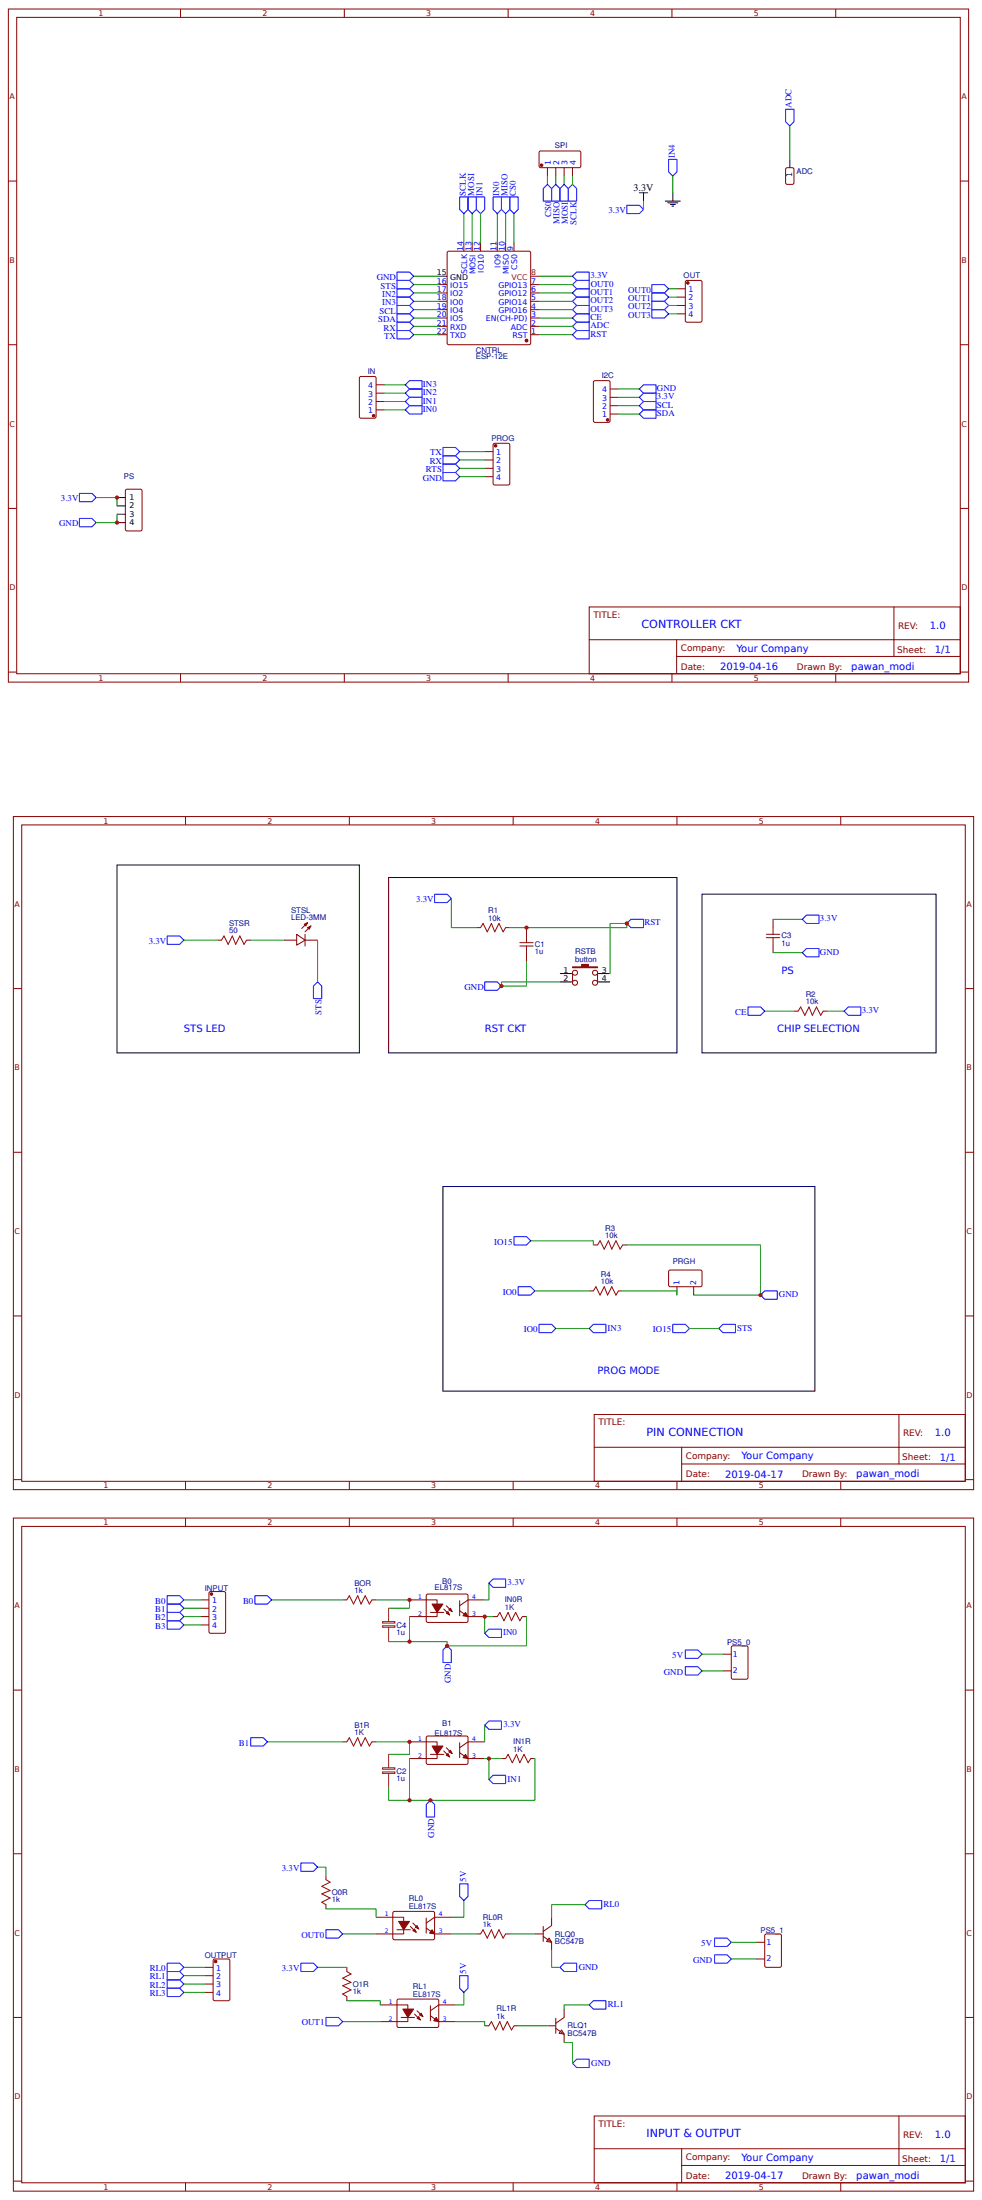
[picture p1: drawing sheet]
<svg xmlns="http://www.w3.org/2000/svg" width="311mm" height="697mm" viewBox="0 0 311 697" stroke-linecap="round" stroke-linejoin="round" font-family="sans-serif">
<g fill="none" stroke="#800" stroke-width=".32">
<path d="M2.6 2.9h304.1v213.2h-304.1zM5.3 5.5h298.7v208h-298.7zM57.1 2.9v2.6M109 2.9v2.6M160.9 2.9v2.6M212.7 2.9v2.6M264.6 2.9v2.6M2.6 57.4h2.7M170.9 47.9h12.7l.3 .5-.1 4.5-.4 .2h-12.5l-.2-.5v-4.2zM173.3 53.1v2.7M175.9 53.1v2.7M178.6 53.1v2.7"/>
<path d="M181.2 53.1v2.7M248.8 53.4l.4-.3h1.6l.5 .3 .1 4.5-.3 .4-1.9 .1-.4-.2zM304 57.4h2.7M141.8 79.7l25.7-.1 .4 .2 .1 28.9-.3 .4-25.6 .1-.5-.2v-28.9zM146.8 76.9v2.7M149.5 76.9v2.7M152.1 76.9v2.7M157.4 76.9v2.7M160.1 76.9v2.7M162.7 76.9v2.7M138.9 98.1h2.7M138.9 95.5h2.7"/>
<path d="M138.9 92.8h2.7M138.9 90.2h2.7M168 98.1h2.7M168 95.5h2.7M168 92.8h2.7M168 90.2h2.7M214.3 91.5h2.7M214.3 94.1h2.7M214.3 96.8h2.7M214.3 99.4h2.7M217 89.1l.5-.3h4.2l.5 .3v12.4l-.2 .5-4.5 .1-.5-.3zM2.6 109.2h2.7"/>
<path d="M114 119.3h4.5l.5 .2 .1 12.5-.3 .4-4.5 .1-.5-.3v-12.4zM138.9 106h2.7M138.9 103.4h2.7M138.9 100.8h2.7M168 106h2.7M168 103.4h2.7M168 100.8h2.7M304 109.2h2.7M119.1 129.9h2.6M119.1 127.2h2.6M119.1 124.6h2.6M119.1 121.9h2.6"/>
<path d="M187.9 120.9l.5-.3h4.2l.5 .3v12.4l-.2 .5h-4.5l-.5-.2zM193.1 131.2h2.7M193.1 128.5h2.7M193.1 125.9h2.7M193.1 123.2h2.7M39.9 155.1l4.5-.1 .5 .3 .1 12.4-.3 .5h-4.5l-.4-.2-.1-12.5zM153.5 143.1h2.6M153.5 145.7h2.6M153.5 148.4h2.6M153.5 151h2.6M156.4 140.5l4.5-.1 .4 .3 .1 12.4-.3 .5-4.5 .1-.4-.3-.1-12.4zM2.6 161.1h2.7"/>
<path d="M304 161.1h2.7M186.5 192.3h117.5v21.2h-117.5zM283 192.3v15.7M2.6 212.9h2.7M57.1 213.5v2.6M109 213.5v2.6M160.9 213.5v2.6M186.6 202.7h117.3M212.7 213.5v2.6M214.2 208h89.7M214.2 202.7v10.6M264.6 213.5v2.6"/>
<path d="M304 212.9h2.7M4.2 258.7h304v213.3h-304zM58.7 258.7v2.7M110.6 258.7v2.7M162.5 258.7v2.7M214.3 258.7v2.7M266.2 258.7v2.7M6.9 261.4h298.7v207.9h-298.7zM68.8 297.9h1.3M78.1 297.9h1.3M90 297.9h3.9M93.9 296l2.7 1.9-2.7 1.6z"/>
<path d="M96.3 292.8l1.1-.5-.6 1.1zM96.6 297.9h3.9M96.6 296v3.7M97.4 293.9l1-.5-.5 1zM97.4 292.3l-1.9 1.9M98.4 293.4l-1.8 1.8M150.8 293.9h1.3M160.1 293.9h1.3M166.7 293.9v2.6M244.7 291.3v2.6M244.7 299.2v2.6M4.2 313.2h2.7"/>
<path d="M166.7 301.8v2.7M181.2 308.2v3.2M189.2 308.2v3.2M305.6 313.2h2.6M251.4 320.4h1.3M260.6 320.4h1.3M4.2 365.1h2.7M305.6 365.1h2.6M187.9 394.4h1.3M197.1 394.4h1.3M4.2 416.9h2.7M186.5 409h1.4"/>
<path d="M195.8 409h1.3M211.7 402.6l.5-.2 9.8 .1 .2 .4v4.5l-.5 .3-9.8-.1-.2-.5zM214.3 407.7v2.6M219.6 407.7v2.6M305.6 416.9h2.6M188.1 448.2h117.5v21.1h-117.5zM188.1 458.5h117.4M215.8 458.5v10.6M284.6 448.2v15.6M4.2 468.8h2.7M58.7 469.3v2.7M110.6 469.3v2.7"/>
<path d="M162.5 469.3v2.7M214.3 469.3v2.7M215.8 463.8h89.7M266.2 469.3v2.7M305.6 468.8h2.6M4.2 481h304v213.2h-304zM6.9 483.6h298.7v208h-298.7zM58.7 481v2.6M110.6 481v2.6M162.5 481v2.6M214.3 481v2.6M266.2 481v2.6"/>
<path d="M63.5 506.9h2.6M63.5 512.2h2.6M63.5 509.5h2.6M63.5 514.8h2.6M66.2 504.5l.5-.3h4.2l.5 .3v12.4l-.2 .5-4.5 .1-.5-.3zM108.5 506.9h1.3M117.7 506.9h1.4M129.6 506.9h8.8v5.3h-8.8M135 505.3l.5-.3 12.4 .1 .3 .5-.1 8.2-.5 .2h-12.4l-.3-.5zM136.3 510.9h4.2M140.5 509.8l1.8 1.9M141.3 508.7l1.8 1.9"/>
<path d="M145.5 507.2v4.7M145.5 510.3l2.7 1.9h5.3M153.5 506.9h-5.3l-2.7 1.8M156.1 512.2h1.3M165.4 512.2h1.3M4.2 535.5h2.7M228.9 524.1h2.6M228.9 529.4h2.6M231.6 521.7l.4-.3h4.3l.4 .3 .1 9.8-.3 .5h-4.5l-.4-.2zM305.6 535.5h2.6M108.5 551.9h1.3M117.7 551.9h1.4"/>
<path d="M129.6 551.9h8.8v5.3h-8.8M135 550.3l.5-.3 12.4 .1 .3 .4-.1 8.3-.5 .2-12.4-.1-.3-.4zM136.3 555.8h4.2M140.5 554.8l1.8 1.8M141.3 553.7l1.8 1.9M145.5 555.3l2.7 1.9h5.3M145.5 552.1v4.8M153.5 551.9h-5.3l-2.7 1.8M158.7 557.2h1.4M168 557.2h1.3M4.2 587.3h2.7M103.2 594.2v1.3"/>
<path d="M305.6 587.3h2.6M103.2 603.5v1.3M119.1 607.4h8.7v5.3h-8.7M124.4 605.8l.5-.2 12.4 .1 .3 .4-.1 8.2-.4 .3-12.5-.1-.2-.5zM125.7 611.4h4.2M129.9 610.3l1.9 1.9M130.7 609.3l1.9 1.8M134.9 610.9l2.7 1.8h5.3M134.9 607.7v4.8M142.9 607.4h-5.3l-2.7 1.9M150.8 612.7h1.3M160.1 612.7h1.3"/>
<path d="M169.3 612.7h2.7M172 613.5l2.6 1.9v2.6M172 610.3v4.8M173.8 614l.8 1.4-1.6-.3zM174.6 607.4v2.7l-2.6 1.8M239.4 615.4h2.7M242.2 613l.4-.3h4.3l.4 .3 .1 9.8-.3 .4-4.5 .1-.4-.3zM4.2 639.2h2.7M64.8 623.3h2.7M64.8 626h2.7M64.8 628.6h2.7M64.8 631.2h2.7"/>
<path d="M67.5 620.9l.5-.2h4.2l.5 .2 .1 12.5-.3 .4-4.5 .1-.5-.3zM109.8 623.3v1.3M109.8 632.6v1.3M120.4 635.2h8.7v5.3h-8.7M125.7 633.6l.5-.2h12.4l.3 .5-.1 8.2-.4 .3-12.5-.1-.2-.5zM127 639.2h4.2M131.2 638.1l1.9 1.9M132 637.1l1.9 1.8M136.3 638.7l2.6 1.8h5.3M136.3 635.5v4.7M144.2 635.2h-5.3l-2.6 1.9M175.9 639.4v4.8"/>
<path d="M178.6 636.5v2.7l-2.7 1.8M239.4 620.7h2.7M305.6 639.2h2.6M153.5 641.8h1.3M162.7 641.8h1.3M173.3 641.8h2.6M175.9 642.6l2.7 1.9v2.6M177.8 643.1l.8 1.4-1.6-.3zM188.1 670.4h117.5v21.2h-117.5zM284.6 670.4v15.7M4.2 691h2.7M58.7 691.6v2.6"/>
<path d="M110.6 691.6v2.6M162.5 691.6v2.6M188.1 680.8h117.4M214.3 691.6v2.6M215.8 680.8v10.6M215.8 686.1h89.7M266.2 691.6v2.6M305.6 691h2.6"/>
<circle cx="182" cy="308.2" r=".8"/>
<circle cx="182" cy="311.4" r=".8"/>
<circle cx="188.4" cy="311.4" r=".8"/>
<circle cx="188.4" cy="308.2" r=".8"/>
</g>
<g fill="#800" stroke="#800" stroke-width=".32">
<path d="M181.2 306.3h2.9v-.8h2.2v.8h2.9v.3h-8z"/>
<path d="M147.4 555.8l.8 1.4-1.6-.3z"/>
<path d="M141.3 556.1l.5-.5 .5 1z"/>
<path d="M142.1 555l.5-.5 .5 1.1z"/>
<path d="M136.8 553.2h3.4l-1.8 2.6z"/>
<path d="M147.4 510.9l.8 1.3-1.6-.3z"/>
<path d="M141.3 511.1l.5-.5 .5 1.1z"/>
<path d="M142.6 509.5l.5 1.1-1-.5z"/>
<path d="M136.8 508.2h3.4l-1.8 2.7z"/>
<path d="M136.8 611.4l.8 1.3-1.6-.2z"/>
<path d="M130.7 611.7l.5-.6 .6 1.1z"/>
<path d="M132 610.1l.6 1-1.1-.5z"/>
<path d="M126.2 608.8h3.4l-1.8 2.6z"/>
<path d="M138.1 639.2l.8 1.3-1.6-.3z"/>
<path d="M132 639.4l.6-.5 .5 1.1z"/>
<path d="M132.8 638.4l.5-.5 .6 1z"/>
<path d="M127.5 636.5h3.5l-1.9 2.7z"/>
<circle cx="166.7" cy="107.9" r=".4"/>
<circle cx="217.8" cy="89.6" r=".4"/>
<circle cx="171.4" cy="52.3" r=".4"/>
<circle cx="118.3" cy="131.7" r=".4"/>
<circle cx="192.4" cy="133" r=".4"/>
<circle cx="156.9" cy="141.2" r=".4"/>
<circle cx="66.9" cy="505" r=".4"/>
<circle cx="68.3" cy="621.5" r=".4"/>
</g>
<path d="M168 87.5h2.7" fill="none" stroke="#f00" stroke-width=".32"/>
<g fill="none" stroke="#000" stroke-width=".32">
<path d="M250 50.5v2.6M202.4 61.1h2.7M203.7 61.1v2.6M210.6 63.7h4.8M211.4 64.2h3.2M212.2 64.8h1.6M212.7 65.3h.6M213 61.1v2.6M138.9 87.5h2.7M37 157.6h2.7M37 160.3h2.7M37 162.9h2.7"/>
<path d="M37 165.6h2.7M37 274.1h76.8v59.5h-76.8zM123 278h91.3v55.6h-91.3zM222.2 283.3h74.1v50.3h-74.1zM177.3 308.5h3.7M177.3 311.1h3.7M189.4 308.5h3.7M189.4 311.1h3.7M140.2 375.9h117.8v64.8h-117.8z"/>
</g>
<g fill="none" stroke="#00f" stroke-width=".32">
<path d="M248.7 34.6h2.7v4l-1.4 1.3-1.3-1.3zM173.3 58.4l1.3 1.3v4h-2.6v-4zM174.6 59.7l1.3-1.3 1.4 1.3v4h-2.7zM178.6 58.4l1.3 1.3v4h-2.6v-4zM181.2 58.4l1.4 1.3v4h-2.7v-4zM211.7 50.5h2.6v4l-1.3 1.3-1.3-1.3zM145.5 62.4h2.7v4l-1.4 1.3-1.3-1.3zM148.2 62.4h2.6v4l-1.3 1.3-1.3-1.3zM150.8 62.4h2.7v4l-1.4 1.3-1.3-1.3zM156.1 62.4h2.6v4l-1.3 1.3-1.3-1.3zM158.7 62.4h2.7v4l-1.3 1.3-1.4-1.3zM161.4 62.4h2.6v4l-1.3 1.3-1.3-1.3z"/>
<path d="M198.4 65h4l1.3 1.4-1.3 1.3h-4zM125.7 86.2h3.9l1.4 1.3-1.4 1.3h-3.9zM125.7 88.8h3.9l1.4 1.4-1.4 1.3h-3.9zM125.7 91.5h3.9l1.4 1.3-1.4 1.3h-3.9zM125.7 94.1h3.9l1.4 1.4-1.4 1.3h-3.9zM125.7 96.8h3.9l1.4 1.3-1.4 1.3h-3.9zM125.7 99.4h3.9l1.4 1.4-1.4 1.3h-3.9zM181.2 90.2l1.4-1.4h3.9v2.7h-3.9zM181.2 92.8l1.4-1.3h3.9v2.6h-3.9zM181.2 98.1l1.4-1.3h3.9v2.6h-3.9zM181.2 87.5l1.4-1.3h3.9v2.6h-3.9zM182.6 94.1h3.9v2.7h-3.9l-1.4-1.3z"/>
<path d="M206.4 90.2h3.9l1.4 1.3-1.4 1.3h-3.9zM206.4 92.8h3.9l1.4 1.3-1.4 1.4h-3.9zM206.4 95.5h3.9l1.4 1.3-1.4 1.3h-3.9zM206.4 98.1h3.9l1.4 1.3-1.4 1.4h-3.9zM125.7 102.1h3.9l1.4 1.3-1.4 1.3h-3.9zM125.7 104.7h3.9l1.4 1.3-1.4 1.4h-3.9zM181.2 100.8l1.4-1.4h3.9v2.7h-3.9zM182.6 102.1h3.9v2.6h-3.9l-1.4-1.3zM182.6 104.7h3.9v2.7h-3.9l-1.4-1.4zM128.3 121.9l1.3-1.3h4v2.6h-4zM128.3 124.6l1.3-1.4h4v2.7h-4zM128.3 127.2l1.3-1.3h4v2.6h-4z"/>
<path d="M128.3 129.9l1.3-1.4h4v2.7h-4zM202.4 123.2l1.3-1.3h4v2.7h-4zM202.4 125.9l1.3-1.3h4v2.6h-4zM202.4 128.5l1.3-1.3h4v2.7h-4zM202.4 131.2l1.3-1.3h4v2.6h-4zM25.1 156.3h4l1.3 1.3-1.3 1.4h-4zM140.2 141.8h4l1.3 1.3-1.3 1.3h-4zM140.2 144.4h4l1.3 1.3-1.3 1.4h-4zM140.2 147.1h4l1.3 1.3-1.3 1.3h-4zM140.2 149.7h4l1.3 1.3-1.3 1.3h-4zM25.1 164.3h4l1.3 1.3-1.3 1.3h-4zM52.9 296.5h4l1.3 1.4-1.3 1.3h-4z"/>
<path d="M137.6 283.3h4l1.3 1.3-1.3 1.4h-4zM198.4 292.6l1.4-1.3h3.9v2.6h-3.9zM254 291.3l1.3-1.4h4v2.7h-4zM99.2 312.4l1.3-1.3 1.4 1.3v4h-2.7zM153.5 311.1h3.9l1.3 1.3-1.3 1.3h-3.9zM236.8 319h4l1.3 1.4-1.3 1.3h-4zM254 301.8l1.3-1.3h4v2.7h-4zM267.2 320.4l1.4-1.4h3.9v2.7h-3.9zM162.7 391.8h4l1.3 1.3-1.3 1.3h-4zM164 407.7h4l1.3 1.3-1.3 1.3h-4zM170.7 419.6h3.9l1.3 1.3-1.3 1.3h-3.9zM213 419.6h4l1.3 1.3-1.3 1.3h-4z"/>
<path d="M228.9 419.6h3.9v2.6h-3.9l-1.4-1.3zM240.8 410.3l1.3-1.3h4v2.6h-4zM186.5 420.9l1.4-1.3h3.9v2.6h-3.9zM52.9 505.6h4l1.3 1.3-1.3 1.3h-4zM52.9 508.2h4l1.3 1.3-1.3 1.4h-4zM52.9 510.9h4l1.3 1.3-1.3 1.3h-4zM52.9 513.5h4l1.3 1.3-1.3 1.3h-4zM80.7 505.6h4l1.3 1.3-1.3 1.3h-4zM154.8 516.1h3.9v2.7h-3.9l-1.3-1.3zM154.8 501.6l1.3-1.3h4v2.6h-4zM140.2 522.8l1.4-1.4 1.3 1.4v3.9h-2.7zM217 522.8h3.9l1.3 1.3-1.3 1.3h-3.9z"/>
<path d="M217 528.1h3.9l1.3 1.3-1.3 1.3h-3.9zM79.4 550.5h3.9l1.4 1.4-1.4 1.3h-3.9zM153.5 546.6l1.3-1.3h3.9v2.6h-3.9zM136.3 570.4l1.3 1.3v4h-2.7v-4zM154.8 563.8l1.3-1.3h4v2.6h-4zM95.2 590.2h4l1.3 1.4-1.3 1.3h-4zM145.5 596.8h2.7v4l-1.4 1.3-1.3-1.3zM103.2 611.4h4l1.3 1.3-1.3 1.3h-4zM185.2 603.5l1.3-1.4h4v2.7h-4zM226.2 614h4l1.3 1.4-1.3 1.3h-4zM226.2 619.3h4l1.3 1.4-1.3 1.3h-4zM52.9 622h4l1.3 1.3-1.3 1.3h-4z"/>
<path d="M52.9 624.6h4l1.3 1.4-1.3 1.3h-4zM52.9 627.3h4l1.3 1.3-1.3 1.3h-4zM52.9 629.9h4l1.3 1.3-1.3 1.4h-4zM95.2 622h4l1.3 1.3-1.3 1.3h-4zM103.2 639.2h4l1.3 1.3-1.3 1.3h-4zM145.5 626h2.7v3.9l-1.4 1.3-1.3-1.3zM177.3 623.3l1.3-1.3h4v2.6h-4zM186.5 635.2l1.4-1.3h3.9v2.6h-3.9zM181.2 653.7l1.4-1.3h3.9v2.7h-3.9z"/>
</g>
<g fill="none" stroke="#080" stroke-width=".32">
<path d="M250 39.9v10.6M173.3 55.8v2.6M175.9 55.8v2.6M178.6 55.8v2.6M181.2 55.8v2.6M213 55.8v5.3M146.8 67.7v9.2M149.5 67.7v9.2M152.1 67.7v9.2M157.4 67.7v9.2M160.1 67.7v9.2M162.7 67.7v9.2"/>
<path d="M203.7 63.7v2.7M131 87.5h7.9M131 90.2h7.9M131 92.8h7.9M131 95.5h7.9M131 98.1h7.9M170.7 87.5h10.5M170.7 90.2h10.5M170.7 92.8h10.5M170.7 95.5h10.5M170.7 98.1h10.5M211.7 91.5h2.6"/>
<path d="M211.7 94.1h2.6M211.7 96.8h2.6M211.7 99.4h2.6M131 100.8h7.9M131 103.4h7.9M131 106h7.9M170.7 100.8h10.5M170.7 103.4h10.5M170.7 106h10.5M121.7 121.9h6.6M121.7 124.6h6.6M121.7 127.2h6.6"/>
<path d="M121.7 129.9h6.6M195.8 123.2h6.6M195.8 125.9h6.6M195.8 128.5h6.6M195.8 131.2h6.6M30.4 157.6h6.6v2.7M145.5 143.1h8M145.5 145.7h8M145.5 148.4h8M145.5 151h8M37 162.9v2.7h-6.6M58.2 297.9h10.6"/>
<path d="M79.4 297.9h10.6M100.5 297.9v13.2M142.9 284.6v9.3h7.9M161.4 293.9h37v-1.3h-5.3v15.9M244.7 291.3h9.3M166.7 304.5v7.9h-8v-1.3h18.6M244.7 301.8h9.3M242.1 320.4h9.3M261.9 320.4h5.3M168 393.1h19.9v1.3M198.4 394.4h42.4v15.9h-21.2M169.3 409h17.2"/>
<path d="M197.1 409h17.2v1.3M175.9 420.9h10.6M218.3 420.9h9.2M58.2 506.9h5.3M58.2 509.5h5.3M58.2 512.2h5.3M58.2 514.8h5.3M86 506.9h22.5M119.1 506.9h10.5v2.6h-6.6M129.6 512.2v7.9h-6.6M154.8 501.6v5.3h-1.3M156.1 512.2h-2.6v5.3"/>
<path d="M166.7 512.2v9.2h-25.1v-1.3h-12M222.2 524.1h6.7M222.2 529.4h6.7M84.7 551.9h23.8M119.1 551.9h10.5v3.9h-6.6M129.6 557.2v13.2h39.7v-13.2M153.5 557.2h5.2M153.5 546.6v5.3M154.8 557.2v6.6M123 566.4v4h6.6M100.5 591.6h2.7v2.6M103.2 604.8h15.9v2.6"/>
<path d="M108.5 612.7h10.6M142.9 612.7h7.9M146.8 602.1v5.3h-3.9M161.4 612.7h7.9M174.6 618v5.3h2.7M185.2 603.5h-10.6v3.9M231.5 615.4h7.9M58.2 623.3h6.6M58.2 626h6.6M58.2 628.6h6.6M58.2 631.2h6.6M100.5 623.3h9.3"/>
<path d="M109.8 633.9h10.6v1.3M146.8 631.2v4h-2.6M186.5 635.2h-7.9v1.3M231.5 620.7h7.9M108.5 640.5h11.9M144.2 640.5h9.3v1.3M164 641.8h9.3M178.6 647.1h2.6v6.6"/>
</g>
<g fill="none" stroke="#a00000" stroke-width=".32">
<path d="M70.1 297.9l.8-1.4 1.3 2.7 1.4-2.7 1 2.7 1.3-2.7 1.4 2.7 .8-1.3M152.1 293.9l.8-1.3 1.4 2.6 1.3-2.6 1 2.6 1.4-2.6 1.3 2.6 .8-1.3M164.6 299.7h4.2M164.6 298.7h4.2M166.7 296.5v2.2M166.7 299.7v2.1M242.6 297.1h4.3M242.6 296h4.3M244.7 293.9v2.1M244.7 297.1v2.1M252.7 320.4l.8-1.4 1.3 2.7 1.3-2.7 1.1 2.7 1.3-2.7 1.3 2.7 .8-1.3M189.2 394.4l.8-1.3 1.3 2.7 1.3-2.7 1.1 2.7 1.3-2.7 1.3 2.7 .8-1.4"/>
<path d="M187.9 409l.7-1.3 1.4 2.6 1.3-2.6 1.1 2.6 1.3-2.6 1.3 2.6 .8-1.3M109.8 506.9l.8-1.3 1.3 2.6 1.3-2.6 1.1 2.6 1.3-2.6 1.3 2.6 .8-1.3M157.4 512.2l.8-1.3 1.3 2.6 1.4-2.6 1 2.6 1.3-2.6 1.4 2.6 .8-1.3M109.8 551.9l.8-1.4 1.3 2.7 1.3-2.7 1.1 2.7 1.3-2.7 1.3 2.7 .8-1.3M160.1 557.2l.8-1.4 1.3 2.7 1.3-2.7 1.1 2.7 1.3-2.7 1.3 2.7 .8-1.3M103.2 595.5l1.3 .8-2.6 1.3 2.6 1.4-2.6 1 2.6 1.3-2.6 1.4 1.3 .8M152.1 612.7l.8-1.3 1.4 2.6 1.3-2.6 1 2.6 1.4-2.6 1.3 2.6 .8-1.3M109.8 624.6l1.3 .8-2.6 1.3 2.6 1.4-2.6 1 2.6 1.3-2.6 1.4 1.3 .8M154.8 641.8l.8-1.3 1.3 2.6 1.3-2.6 1.1 2.6 1.3-2.6 1.3 2.6 .8-1.3"/>
</g>
<path d="M121.1 515.1h3.9v.5h-3.9zM121.1 513.8h3.9v.4h-3.9zM123 509.5v4.3M123 515.6v4.5M123 555.8v4.3M121.1 561.4h3.9v.5h-3.9zM121.1 560.1h3.9v.4h-3.9zM123 561.9v4.5" fill="none" stroke="#8d2323" stroke-width=".32"/>
<g fill="#c00">
<circle cx="153.5" cy="512.2" r=".66"/>
<circle cx="129.6" cy="506.9" r=".66"/>
<circle cx="37" cy="165.6" r=".66"/>
<circle cx="240.8" cy="410.3" r=".66"/>
<circle cx="158.7" cy="312.4" r=".66"/>
<circle cx="198.4" cy="292.6" r=".66"/>
<circle cx="166.7" cy="293.9" r=".66"/>
<circle cx="37" cy="157.6" r=".66"/>
<circle cx="129.6" cy="520.1" r=".66"/>
<circle cx="129.6" cy="551.9" r=".66"/>
<circle cx="129.6" cy="570.4" r=".66"/>
<circle cx="136.3" cy="570.4" r=".66"/>
<circle cx="141.6" cy="521.4" r=".66"/>
<circle cx="154.8" cy="557.2" r=".66"/>
</g>
<g font-size="3.5" fill="#00f">
<text x="203.1" y="199.1">CONTROLLER CKT</text>
<text x="204.7" y="454.9">PIN CONNECTION</text>
<text x="204.7" y="677.2">INPUT &amp; OUTPUT</text>
</g>
<text font-size="3.2" x="200.6" y="60.5">3.3V</text>
<g font-size="3.2" fill="#00f">
<text x="294.4" y="199.2">1.0</text>
<text x="233.2" y="206.4">Your Company</text>
<text x="296" y="207">1/1</text>
<text x="228" y="212.3">2019-04-16</text>
<text x="269.5" y="212.2">pawan_modi</text>
<text x="247.4" y="308.5">PS</text>
<text x="58.2" y="327">STS LED</text>
<text x="153.5" y="327">RST CKT</text>
<text x="246.1" y="327">CHIP SELECTION</text>
<text x="189.2" y="435.5">PROG MODE</text>
<text x="296" y="455.1">1.0</text>
<text x="234.8" y="462.3">Your Company</text>
<text x="297.6" y="462.8">1/1</text>
<text x="229.6" y="468.1">2019-04-17</text>
<text x="271.1" y="468.1">pawan_modi</text>
<text x="296" y="677.3">1.0</text>
<text x="234.8" y="684.5">Your Company</text>
<text x="297.6" y="685.1">1/1</text>
<text x="229.6" y="690.4">2019-04-17</text>
<text x="271.1" y="690.3">pawan_modi</text>
</g>
<g font-size="2.8" fill="#00f">
<text x="250.6" y="34.2" transform="rotate(-90 250.6 34.2)">ADC</text>
<text x="213.6" y="50.2" transform="rotate(-90 213.6 50.2)">IN4</text>
<text x="147.5" y="62" transform="rotate(-90 147.5 62)">SCLK</text>
<text x="150.1" y="62" transform="rotate(-90 150.1 62)">MOSI</text>
<text x="152.8" y="62" transform="rotate(-90 152.8 62)">IN1</text>
<text x="158.1" y="62" transform="rotate(-90 158.1 62)">IN0</text>
<text x="160.7" y="62" transform="rotate(-90 160.7 62)">MISO</text>
<text x="163.4" y="62" transform="rotate(-90 163.4 62)">CS0</text>
<text x="174.5" y="68.9" transform="rotate(-90 174.5 68.9)">CS0</text>
<text x="177.2" y="71.1" transform="rotate(-90 177.2 71.1)">MISO</text>
<text x="179.8" y="71.1" transform="rotate(-90 179.8 71.1)">MOSI</text>
<text x="182.5" y="71.2" transform="rotate(-90 182.5 71.2)">SCLK</text>
<text x="192.6" y="67.6">3.3V</text>
<text x="119.3" y="88.8">GND</text>
<text x="186.9" y="88.2">3.3V</text>
<text x="120.5" y="91.5">STS</text>
<text x="121" y="94.1">IN2</text>
<text x="186.9" y="93.5">OUT1</text>
<text x="187" y="90.8">OUT0</text>
<text x="198.9" y="92.7">OUT0</text>
<text x="198.9" y="95.4">OUT1</text>
<text x="120.2" y="99.4">SCL</text>
<text x="121" y="96.8">IN3</text>
<text x="186.9" y="96.1">OUT2</text>
<text x="186.9" y="98.7">OUT3</text>
<text x="186.9" y="101.4">CE</text>
<text x="198.9" y="98">OUT2</text>
<text x="198.9" y="100.7">OUT3</text>
<text x="119.7" y="102.1">SDA</text>
<text x="121.4" y="104.7">RX</text>
<text x="121.6" y="107.4">TX</text>
<text x="186.9" y="104">ADC</text>
<text x="186.9" y="106.7">RST</text>
<text x="133.9" y="122.6">IN3</text>
<text x="133.9" y="125.2">IN2</text>
<text x="208" y="123.9">GND</text>
<text x="133.9" y="127.8">IN1</text>
<text x="133.9" y="130.5">IN0</text>
<text x="208" y="126.5">3.3V</text>
<text x="208" y="129.2">SCL</text>
<text x="208" y="131.8">SDA</text>
<text x="134.8" y="149.6">RTS</text>
<text x="136" y="146.9">RX</text>
<text x="136.1" y="144.3">TX</text>
<text x="133.8" y="152.2">GND</text>
<text x="19.3" y="158.9">3.3V</text>
<text x="18.7" y="166.8">GND</text>
<text x="131.7" y="285.9">3.3V</text>
<text x="204" y="293.2">RST</text>
<text x="259.6" y="291.9">3.3V</text>
<text x="47.1" y="299.1">3.3V</text>
<text x="259.6" y="302.5">GND</text>
<text x="147.1" y="313.6">GND</text>
<text x="101.8" y="321.5" transform="rotate(-90 101.8 321.5)">STS</text>
<text x="232.7" y="321.6">CE</text>
<text x="272.8" y="321">3.3V</text>
<text x="156.5" y="394.3">IO15</text>
<text x="159.2" y="410.2">IO0</text>
<text x="246.6" y="411">GND</text>
<text x="165.8" y="422.1">IO0</text>
<text x="192.4" y="421.6">IN3</text>
<text x="206.7" y="422.1">IO15</text>
<text x="233.4" y="421.6">STS</text>
<text x="160.7" y="502.3">3.3V</text>
<text x="49.2" y="508.1">B0</text>
<text x="76.9" y="508.1">B0</text>
<text x="49.2" y="510.7">B1</text>
<text x="49.2" y="513.4">B2</text>
<text x="49.2" y="516">B3</text>
<text x="159.3" y="518.2">IN0</text>
<text x="212.8" y="525.3">5V</text>
<text x="142.8" y="533.3" transform="rotate(-90 142.8 533.3)">GND</text>
<text x="210.2" y="530.6">GND</text>
<text x="159.4" y="547.3">3.3V</text>
<text x="75.6" y="553.1">B1</text>
<text x="160.7" y="564.5">IN1</text>
<text x="137.5" y="582.3" transform="rotate(-90 137.5 582.3)">GND</text>
<text x="89.2" y="592.8">3.3V</text>
<text x="147.5" y="596.2" transform="rotate(-90 147.5 596.2)">5V</text>
<text x="191.1" y="604.1">RL0</text>
<text x="95.4" y="613.9">OUT0</text>
<text x="222" y="616.6">5V</text>
<text x="183.2" y="624">GND</text>
<text x="219.4" y="621.9">GND</text>
<text x="47.4" y="624.5">RL0</text>
<text x="47.4" y="627.2">RL1</text>
<text x="47.4" y="629.8">RL2</text>
<text x="89.2" y="624.5">3.3V</text>
<text x="147.5" y="625.3" transform="rotate(-90 147.5 625.3)">5V</text>
<text x="47.4" y="632.4">RL3</text>
<text x="192.5" y="635.9">RL1</text>
<text x="95.5" y="641.7">OUT1</text>
<text x="187.2" y="654.4">GND</text>
</g>
<g font-size="2.8" fill="#800">
<text x="187.9" y="195.7">TITLE:</text>
<text x="284.3" y="199.2">REV:</text>
<text x="215.5" y="206.4">Company:</text>
<text x="284.1" y="206.9">Sheet:</text>
<text x="215.5" y="212.1">Date:</text>
<text x="252.3" y="212.2">Drawn By:</text>
<text x="189.4" y="451.6">TITLE:</text>
<text x="285.9" y="455.1">REV:</text>
<text x="217.1" y="468">Date:</text>
<text x="217.1" y="462.2">Company:</text>
<text x="285.7" y="462.7">Sheet:</text>
<text x="253.9" y="468.1">Drawn By:</text>
<text x="189.4" y="673.8">TITLE:</text>
<text x="285.9" y="677.3">REV:</text>
<text x="217.1" y="684.5">Company:</text>
<text x="285.7" y="685">Sheet:</text>
<text x="217.1" y="690.2">Date:</text>
<text x="253.9" y="690.3">Drawn By:</text>
</g>
<g font-size="2.5" fill="#800">
<text x="31.2" y="5.1">1</text>
<text x="83.1" y="5.1">2</text>
<text x="134.9" y="5.1">3</text>
<text x="186.8" y="5.1">4</text>
<text x="238.7" y="5.1">5</text>
<text x="3" y="31.4">A</text>
<text x="304.4" y="31.4">A</text>
<text x="3" y="83.3">B</text>
<text x="304.4" y="83.3">B</text>
<text x="3" y="135.1">C</text>
<text x="304.4" y="135.1">C</text>
<text x="3" y="187">D</text>
<text x="304.4" y="187">D</text>
<text x="31.2" y="215.7">1</text>
<text x="83.1" y="215.7">2</text>
<text x="134.9" y="215.7">3</text>
<text x="186.8" y="215.7">4</text>
<text x="238.7" y="215.7">5</text>
<text x="32.8" y="261">1</text>
<text x="84.7" y="261">2</text>
<text x="136.5" y="261">3</text>
<text x="188.4" y="261">4</text>
<text x="240.2" y="261">5</text>
<text x="4.6" y="287.3">A</text>
<text x="306" y="287.3">A</text>
<text x="4.6" y="339.1">B</text>
<text x="306" y="339.1">B</text>
<text x="4.6" y="391">C</text>
<text x="306" y="391">C</text>
<text x="4.6" y="442.9">D</text>
<text x="306" y="442.9">D</text>
<text x="32.8" y="471.6">1</text>
<text x="84.7" y="471.6">2</text>
<text x="136.5" y="471.6">3</text>
<text x="188.4" y="471.6">4</text>
<text x="240.2" y="471.6">5</text>
<text x="32.8" y="483.2">1</text>
<text x="84.7" y="483.2">2</text>
<text x="136.5" y="483.2">3</text>
<text x="188.4" y="483.2">4</text>
<text x="240.2" y="483.2">5</text>
<text x="4.6" y="509.5">A</text>
<text x="306" y="509.5">A</text>
<text x="4.6" y="561.4">B</text>
<text x="306" y="561.4">B</text>
<text x="4.6" y="613.3">C</text>
<text x="306" y="613.3">C</text>
<text x="4.6" y="665.1">D</text>
<text x="306" y="665.1">D</text>
<text x="32.8" y="693.8">1</text>
<text x="84.7" y="693.8">2</text>
<text x="136.5" y="693.8">3</text>
<text x="188.4" y="693.8">4</text>
<text x="240.2" y="693.8">5</text>
</g>
<g font-size="2.5" fill="#000080">
<text x="175.7" y="47">SPI</text>
<text x="252.1" y="55.2">ADC</text>
<text x="216.4" y="88">OUT</text>
<text x="150.7" y="113.8">ESP-12E</text>
<text x="150.7" y="111.7">CNTRL</text>
<text x="116.4" y="118.5">IN</text>
<text x="190.5" y="119.8">I2C</text>
<text x="155.6" y="139.6">PROG</text>
<text x="39.2" y="151.8">PS</text>
<text x="72.5" y="293.4">STSR</text>
<text x="92.2" y="289.1">STSL</text>
<text x="92.2" y="291.5">LED-3MM</text>
<text x="154.5" y="291.8">10k</text>
<text x="154.5" y="289.4">R1</text>
<text x="72.5" y="295.8">50</text>
<text x="169.3" y="300">C1</text>
<text x="247.4" y="299.7">1u</text>
<text x="247.4" y="297.3">C3</text>
<text x="169.3" y="302.4">1u</text>
<text x="182.1" y="304.7">button</text>
<text x="182.1" y="302.4">RSTB</text>
<text x="255.1" y="315.9">R2</text>
<text x="255.1" y="318.2">10k</text>
<text x="191.6" y="389.9">R3</text>
<text x="191.6" y="392.3">10k</text>
<text x="213" y="400.5">PRGH</text>
<text x="190.2" y="406.9">10k</text>
<text x="190.2" y="404.5">R4</text>
<text x="112.2" y="502.4">BOR</text>
<text x="137.6" y="503.8">EL817S</text>
<text x="140" y="501.9">B0</text>
<text x="64.8" y="504.1">INPUT</text>
<text x="112.2" y="504.8">1k</text>
<text x="159.8" y="507.7">IN0R</text>
<text x="125.5" y="515.7">C4</text>
<text x="159.8" y="510.1">1K</text>
<text x="125.5" y="518.1">1u</text>
<text x="230.2" y="521.1">PS5_0</text>
<text x="112.2" y="549.8">1K</text>
<text x="112.2" y="547.4">B1R</text>
<text x="137.6" y="550.1">EL817S</text>
<text x="140" y="546.8">B1</text>
<text x="162.5" y="555">1K</text>
<text x="162.5" y="552.7">IN1R</text>
<text x="125.5" y="562">C2</text>
<text x="125.5" y="564.4">1u</text>
<text x="105" y="602.8">1k</text>
<text x="105" y="600.3">O0R</text>
<text x="129.4" y="604.8">EL817S</text>
<text x="129.4" y="602.4">RL0</text>
<text x="152.9" y="610.6">1k</text>
<text x="152.9" y="608.5">RL0R</text>
<text x="175.7" y="616">BC547B</text>
<text x="175.7" y="613.6">RLQ0</text>
<text x="240.8" y="612.3">PS5_1</text>
<text x="64.8" y="620.3">OUTPUT</text>
<text x="111.7" y="629.5">O1R</text>
<text x="111.7" y="631.9">1k</text>
<text x="130.7" y="632.6">EL817S</text>
<text x="130.7" y="630.2">RL1</text>
<text x="157.2" y="639.7">1k</text>
<text x="157.2" y="637.3">RL1R</text>
<text x="179.7" y="645.1">BC547B</text>
<text x="179.7" y="642.7">RLQ1</text>
</g>
<g font-size="2.5" fill="#00f">
<text x="174.4" y="52.1" transform="rotate(-90 174.4 52.1)">1</text>
<text x="177" y="52.1" transform="rotate(-90 177 52.1)">2</text>
<text x="179.7" y="52.1" transform="rotate(-90 179.7 52.1)">3</text>
<text x="182.3" y="52.1" transform="rotate(-90 182.3 52.1)">4</text>
<text x="146.6" y="79.5" transform="rotate(-90 146.6 79.5)">14</text>
<text x="149.2" y="79.5" transform="rotate(-90 149.2 79.5)">13</text>
<text x="151.9" y="79.5" transform="rotate(-90 151.9 79.5)">12</text>
<text x="157.2" y="79.5" transform="rotate(-90 157.2 79.5)">11</text>
<text x="159.8" y="79.5" transform="rotate(-90 159.8 79.5)">10</text>
<text x="162.5" y="79.5" transform="rotate(-90 162.5 79.5)">9</text>
<text x="138.3" y="89.9">16</text>
<text x="147.9" y="86.9" transform="rotate(-90 147.9 86.9)">SCLK</text>
<text x="150.5" y="86.9" transform="rotate(-90 150.5 86.9)">MOSI</text>
<text x="153.2" y="86.4" transform="rotate(-90 153.2 86.4)">IO10</text>
<text x="158.5" y="84.8" transform="rotate(-90 158.5 84.8)">IO9</text>
<text x="161.1" y="86.9" transform="rotate(-90 161.1 86.9)">MISO</text>
<text x="163.8" y="85.4" transform="rotate(-90 163.8 85.4)">CS0</text>
<text x="168.1" y="89.9">7</text>
<text x="138.3" y="92.6">17</text>
<text x="138.3" y="95.2">18</text>
<text x="142.5" y="91.2">IO15</text>
<text x="142.5" y="93.9">IO2</text>
<text x="157.8" y="93.9">GPIO12</text>
<text x="157.8" y="91.2">GPIO13</text>
<text x="168.1" y="95.2">5</text>
<text x="168.1" y="92.6">6</text>
<text x="217.9" y="92.6">1</text>
<text x="217.9" y="95.2">2</text>
<text x="138.3" y="97.8">19</text>
<text x="138.3" y="100.5">20</text>
<text x="142.5" y="96.5">IO0</text>
<text x="142.5" y="99.2">IO4</text>
<text x="142.5" y="101.8">IO5</text>
<text x="153.8" y="101.8">EN(CH-PD)</text>
<text x="157.8" y="99.2">GPIO16</text>
<text x="157.8" y="96.5">GPIO14</text>
<text x="168.1" y="97.8">4</text>
<text x="168.1" y="100.5">3</text>
<text x="217.9" y="97.8">3</text>
<text x="217.9" y="100.5">4</text>
<text x="138.3" y="103.1">21</text>
<text x="138.3" y="105.8">22</text>
<text x="142.5" y="104.5">RXD</text>
<text x="142.5" y="107.1">TXD</text>
<text x="161.7" y="104.5">ADC</text>
<text x="162.2" y="107.1">RST</text>
<text x="168.1" y="103.1">2</text>
<text x="168.1" y="105.8">1</text>
<text x="116.5" y="125.6">3</text>
<text x="116.5" y="123">4</text>
<text x="190.6" y="124.3">4</text>
<text x="116.5" y="130.9">1</text>
<text x="116.5" y="128.3">2</text>
<text x="190.6" y="129.6">2</text>
<text x="190.6" y="126.9">3</text>
<text x="190.6" y="132.2">1</text>
<text x="157.1" y="144.1">1</text>
<text x="157.1" y="146.8">2</text>
<text x="157.1" y="149.4">3</text>
<text x="157.1" y="152.1">4</text>
<text x="215.1" y="407.1" transform="rotate(-90 215.1 407.1)">1</text>
<text x="220.4" y="407.1" transform="rotate(-90 220.4 407.1)">2</text>
<text x="67.1" y="507.9">1</text>
<text x="67.1" y="510.6">2</text>
<text x="67.1" y="513.2">3</text>
<text x="67.1" y="515.9">4</text>
<text x="232" y="524.9">1</text>
<text x="232" y="530.2">2</text>
<text x="242.6" y="616.2">1</text>
<text x="242.6" y="621.5">2</text>
<text x="68.4" y="624.4">1</text>
<text x="68.4" y="627">2</text>
<text x="68.4" y="629.7">3</text>
<text x="68.4" y="632.3">4</text>
</g>
<g font-size="2.5">
<text x="250.8" y="56" transform="rotate(-90 250.8 56)">1</text>
<text x="138.3" y="87.3">15</text>
<text x="142.5" y="88.6">GND</text>
<text x="41" y="158.4">1</text>
<text x="41" y="161.1">2</text>
<text x="41" y="163.7">3</text>
<text x="41" y="166.4">4</text>
<text x="178.3" y="308.2">1</text>
<text x="178.3" y="310.8">2</text>
<text x="190.5" y="308.2">3</text>
<text x="190.5" y="310.8">4</text>
</g>
<g font-size="2.5" fill="#f00">
<text x="161.9" y="88.6">VCC</text>
<text x="168.1" y="87.3">8</text>
</g>
<g font-size="1.9" fill="#00f">
<text x="132.4" y="506.6">1</text>
<text x="149.5" y="506.6">4</text>
<text x="132.4" y="511.9">2</text>
<text x="149.5" y="511.9">3</text>
<text x="132.4" y="551.6">1</text>
<text x="149.5" y="551.6">4</text>
<text x="132.4" y="556.9">2</text>
<text x="149.5" y="556.9">3</text>
<text x="121.8" y="607.2">1</text>
<text x="138.9" y="607.2">4</text>
<text x="121.8" y="612.5">2</text>
<text x="138.9" y="612.5">3</text>
<text x="123.1" y="634.9">1</text>
<text x="140.2" y="634.9">4</text>
<text x="123.1" y="640.2">2</text>
<text x="140.2" y="640.2">3</text>
</g>
</svg>
